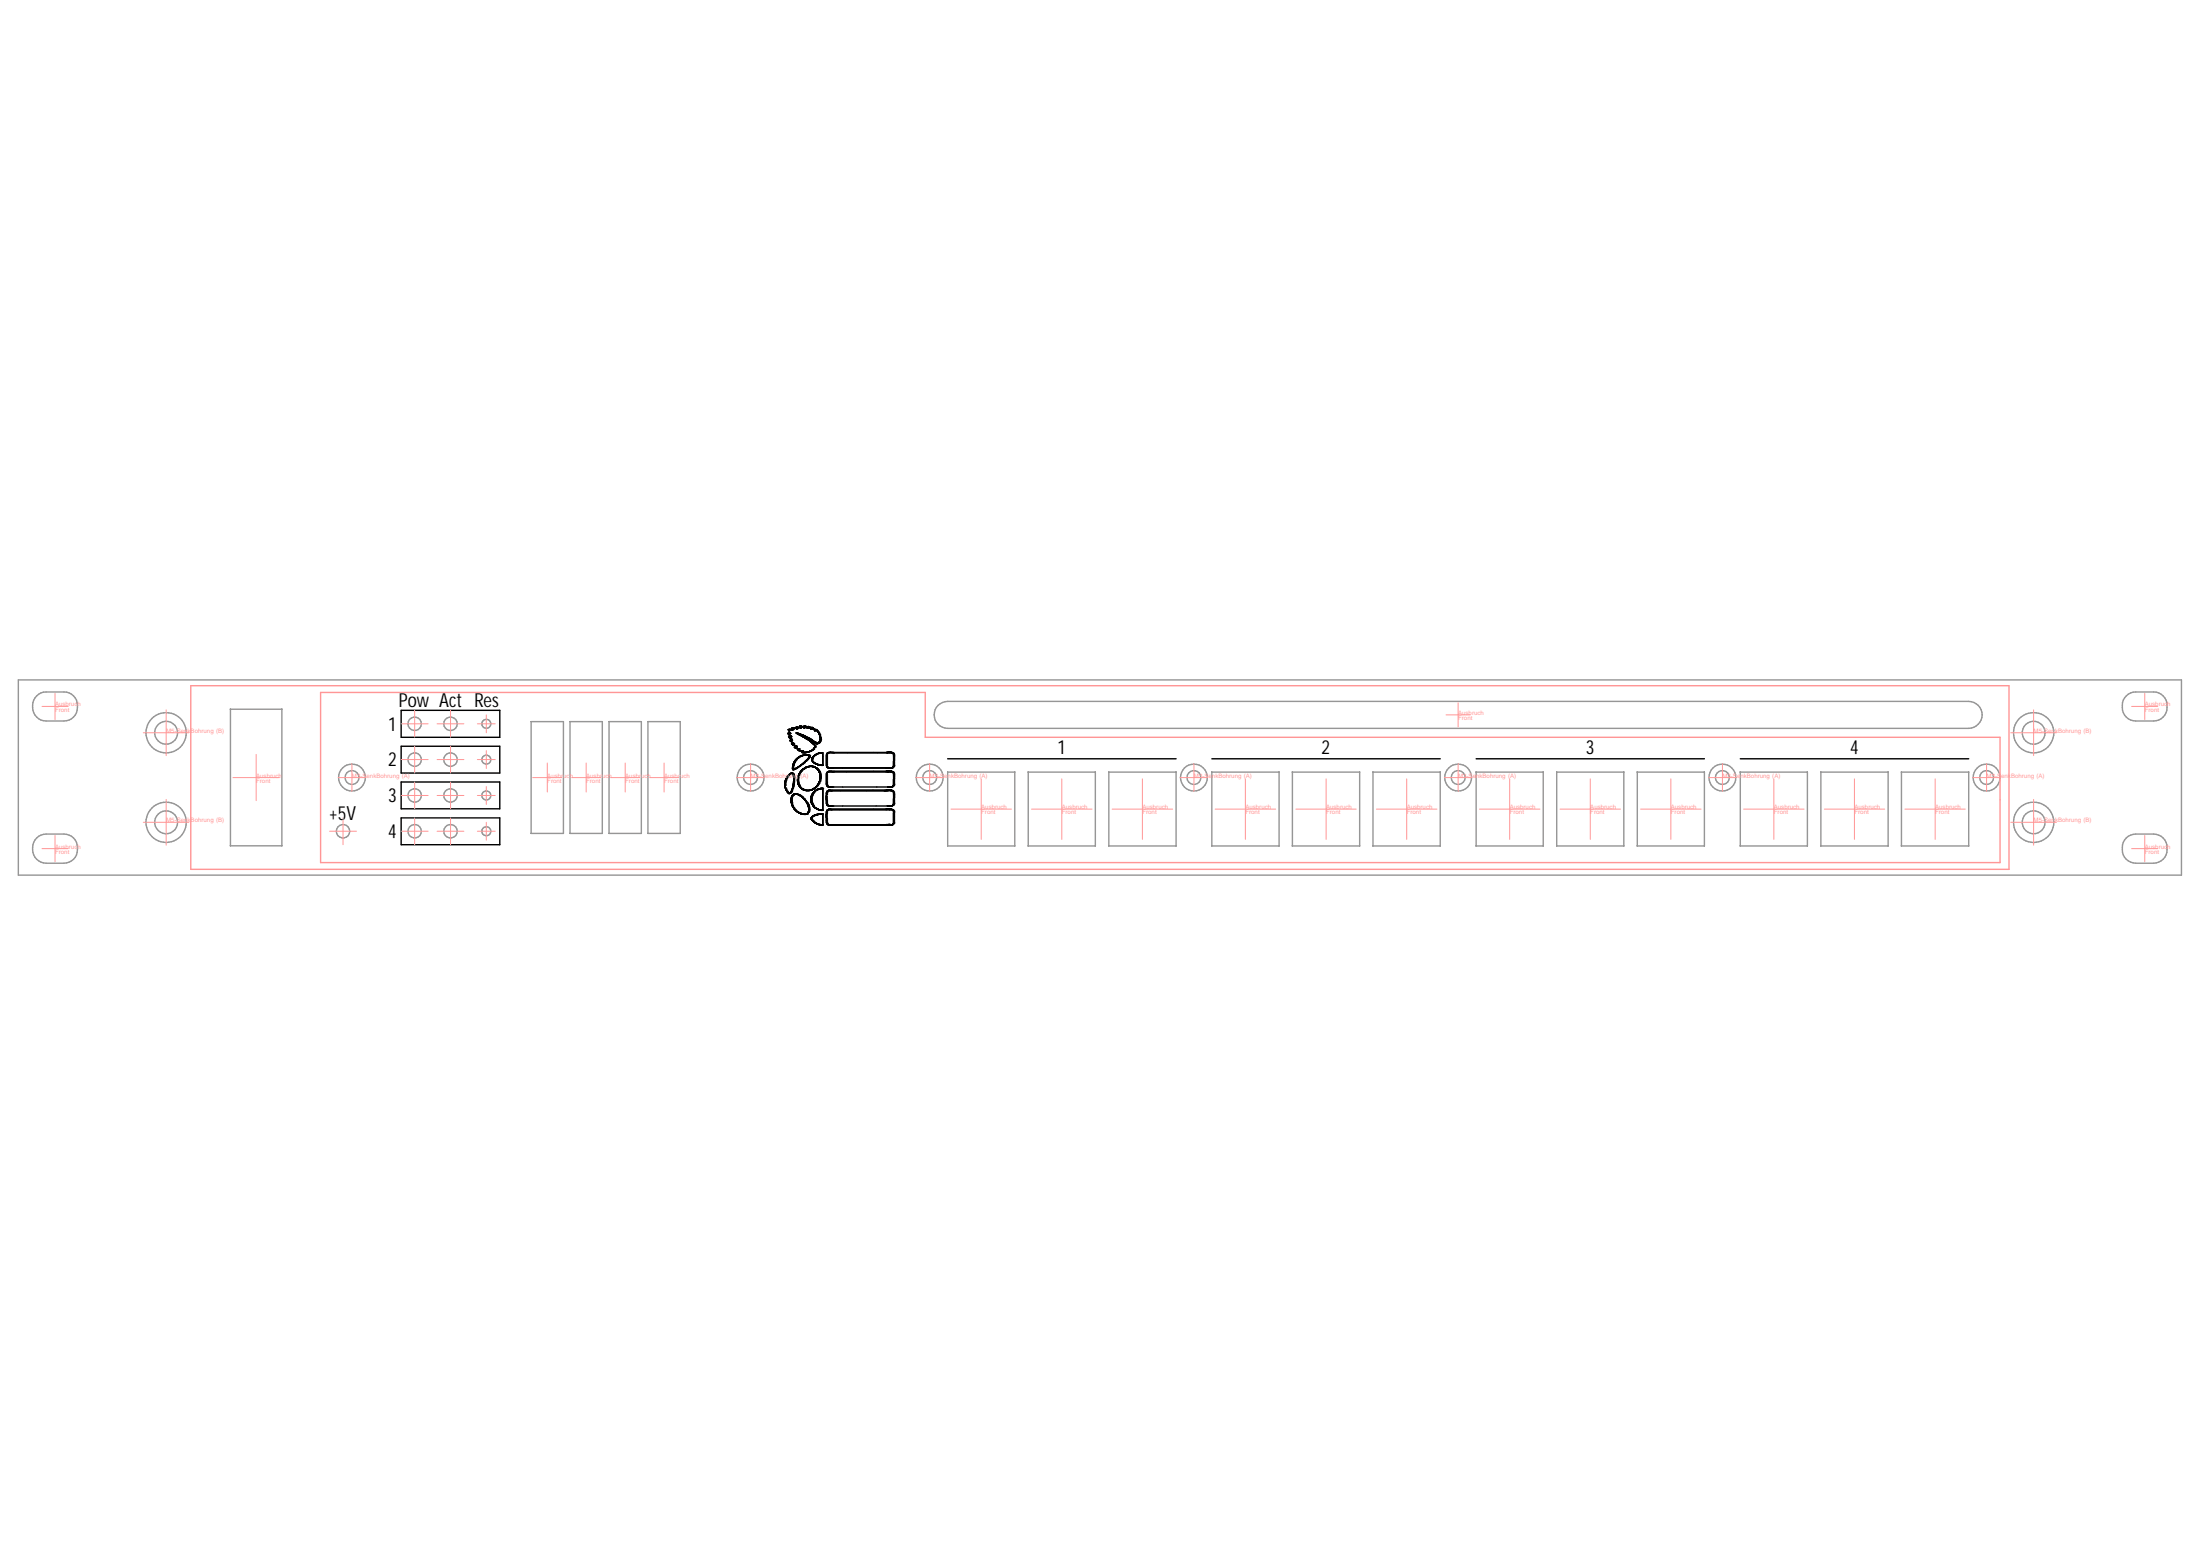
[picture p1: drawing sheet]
<svg xmlns="http://www.w3.org/2000/svg" width="297mm" height="210mm" viewBox="0 0 297 210" stroke-linecap="round" stroke-linejoin="round" font-family="sans-serif">
<g fill="none" stroke="#000" stroke-width=".19">
<path d="M54.2 95.9h13.3v3.6h-13.3zM106.4 99h.1M106.4 99h.3M106.4 98.5h.1M106.4 99l.1 .1M106.4 98.5l.3 .5M106.5 99.1h.1M106.5 98.5h.4M106.5 99.1l.2 .2M106.5 99.1l.2 .3M106.5 99h.1M106.5 99h-.1"/>
<path d="M106.5 98.6l.1 .1zM106.5 99.5h.1M106.5 99h.2M106.5 98.5h.1M106.5 98.5h.3M106.6 99h.1M106.6 99h-.2M106.6 98.5h.1M106.6 99.5h.1M106.6 99.5h-.1h.3h-.2l.1 .2M106.6 99.6h.1M106.6 99.6l.1 .1"/>
<path d="M106.6 98.8l.1 .1zM106.6 98.4v.1M106.7 99h.1M106.7 99h-.1M106.7 98.4v.1M106.7 100h.1M106.7 99.7h.1M106.7 99.5h.1M106.7 99.3h.1M106.7 99.7l.1 .1M106.7 99.3v.1M106.7 99.4h.1"/>
<path d="M106.7 99.4v.1M106.7 100l-.1-.1 .3 .1M106.7 100l.5 .4h-.2M106.8 99.8h.1M106.8 100h.1M106.8 99.9h.1M106.8 99.8v.1M106.8 99.8l.1 .1M106.8 99.9l-.1 .1M106.9 100h.1M106.9 99.9h.1M106.9 100h-.2"/>
<path d="M106.9 98.5h.1M106.9 98.5h-.5M107 98.3l.1 .1M107 98.3h.1M107 98.3h.2M107 98.5h.1M107.1 98.4h.1M107.1 98.4l-.2 .1M107.1 98.5h-.1M107.1 98.3h.1M107.2 98.3h.1M107.3 98.3h.1"/>
<path d="M107.4 98.3h.1M107.5 98.3h.1M107.5 98.1l.3 .1zM107.5 98.9l.1 .1zM107.5 98.3l.2 .1zM107.5 98.9v.1M107.5 99h.1M107.5 99h.3M107.5 98.3h-.6l.2 .2h-.7M107.5 98.3l.1 .1M107.6 98.4h.1M107.6 99h.1"/>
<path d="M107.6 98.1h.1M107.6 98.3v.1M107.6 98.2l.1 .1M107.6 98.1l.6 .2M107.6 98.2h.1M107.6 98.2l.1 .1zM107.6 99l.3 .1h-.1h.2M107.7 99h.1M107.7 98.3h.1M107.7 99h-.1M107.7 99.1h.1M107.8 99h.1"/>
<path d="M107.8 98.2h.1M107.8 99v.1M107.8 99.1h.1M107.9 99.1l.1 .1M107.9 99.2h.1M107.9 99.1h.1M108 99.2h.1M108 98h.1M108 99.2l.1 .1M108 98h.1zM108 99.1h.1M108 99.1l.1 .1"/>
<path d="M108.1 98h.1M108.1 98.3h.1M108.1 99.1h.1M108.1 98l.1 .1M108.1 98l.1 .3M108.1 99.3h.1M108.1 99.2h.1M108.1 98.2v.1M108.2 99.3h.1M108.2 98.1h.1M108.2 99.3l.1 .1M108.2 99.2h.1"/>
<path d="M108.2 99.3l.2 .1M108.3 99.2h.1M108.3 99.4h.1M108.3 99.2l.1 .1M108.3 98.1h.1M108.3 98.1l.1 .1zM108.3 99.2v.1M108.3 99.2l.2 .1M108.3 99.2l.3 .2M108.4 99.3h.1M108.4 99.4h.1M108.4 98.1h.1"/>
<path d="M108.4 98.1l.1 .1M108.4 99.4l.1 .1M108.4 98.2h.1M108.5 99.5h.1M108.5 98.2h.1M108.5 99.3h.1M108.5 99.5l.1 .1M108.5 98l.1 .1M108.6 99.3h.1M108.6 99.5h.1M108.6 98.2h.1M108.6 99.4h.1"/>
<path d="M108.6 98h.1M108.6 98.1h.1M108.6 98v.3l-.1-.1M108.6 99.6h.1M108.6 98l.2 .1M108.7 98h.1M108.7 99.6l.2 .1M108.7 99.4h.1M108.7 98v.1M108.7 99.6h.1M108.8 99.6v.1M108.8 99.4h.1"/>
<path d="M108.8 98.1h.1M108.8 99.4l.1 .1M108.8 98.1l.1 .1M108.8 99.7h.1M108.8 98.1v.1M108.8 99.5h.1M108.9 98.2h.1M108.9 99.5h.1M108.9 99.5l-.2-.1 .2 .1M108.9 99.7h.1M108.9 99.5l.2 .1M108.9 98.2l.1 .1"/>
<path d="M108.9 99.7l.1 .1M109 98.2h.1M109 99.8h.1M109 99.5h.1M109 98.3h.1M109.1 99.6h.1M109.1 98.3h.1M109.1 99.8l.3 .3M109.1 99.8h.1M109.1 99.6l.1 .1M109.1 98.2h.1M109.2 98.1h.1"/>
<path d="M109.2 98.2h.1M109.2 98.1v.1M109.2 98.2h-.1M109.2 99.6v.1M109.2 99.7h.1M109.2 98.1l-.1 .2M109.2 99.7h.1zM109.2 98.1l-.1 .1M109.2 98.1l.1 .1M109.2 99.9h.1M109.2 98.1l.2 .2M109.3 98.2h.1"/>
<path d="M109.3 100h.1M109.3 99.7h.1M109.3 98.2l.1 .1M109.3 99.7l.1 .1M109.3 98.3h.1M109.3 99.8h.1M109.4 98.3h.1M109.4 99.8h.1M109.4 98.3l.1 .1M109.4 99.8l.1 .1M109.5 98.4h.1M109.5 99.8h.1"/>
<path d="M109.5 99.9h.1M109.6 99.9h.1M109.6 98.4h.1M109.6 99.9h.1h-.1M109.6 98.3h.1M109.6 98.2v.1M109.6 99.9l.3 .2M109.6 98.3v.1M109.6 98.2h.1M109.6 98.2l.1 .1M109.7 98.3h.1M109.7 98.3h-.1"/>
<path d="M109.7 100h.1M109.7 98.2v.1M109.7 98.3l.2 .2M109.7 98.3l.3 .3M109.8 98.4h.1M109.9 98.5l.1 .1M109.9 98.5h.1M110 98.5h.1M110 98.6h.1M110 98.6v.1M110 98.6h.1l-.1 .1M110.1 98.5v.1"/>
<path d="M110.1 98.4v.1M110.1 98.4l.2 .2M110.1 98.5h.1M110.2 98.5h.1M110.2 98.5l-.2 .2M110.2 98.6h.1M110.3 98.6h.1M110.3 98.6l.1 .1M110.3 98.7h.1M110.4 98.7h.1M110.4 98.7v.1M110.4 98.8h.1"/>
<path d="M110.5 98.8v.1M110.5 98.8h.1M110.5 98.9l.2 .4v-.1M110.5 98.9l.1 .2zM110.6 99h.1M110.6 99.1h.1M110.6 99.2h.1M110.7 99.2v.2M110.7 99.2h.1M110.7 99.3v.1M110.7 99.4h.1M110.7 99.3h.1"/>
<path d="M110.7 100h.1M110.7 99.4v.1M110.7 100v.1M110.7 99.4l.1 .1zM110.7 99.5h.1M110.7 99.9h.1M110.7 99.5l.1 .4M110.7 99.9v.1M110.8 99.6h.1M110.8 99.7h.1M110.8 99.9h.1M110.8 99.9h-.1"/>
<path d="M110.8 99.8v.1M110.8 99.8h.1M54.2 105.6h13.3v3.6h-13.3zM54.2 100.7h13.3v3.7h-13.3zM54.2 110.4h13.3v3.6h-13.3zM106 106h.1M106 105.9h.1M106 105.8h.1M106 105.7h.1M106 106.1v.1M106 106.2v.1M106 106.2h.1"/>
<path d="M106 105.5v.6v-.5M106 105.6h.1M106 105.5v.7M106 105.5h.1M106 106.3l.1 .1zM106 105.4h.1M106 106.4l.1 .1M106 105.4v.1M106.1 106.4h.1M106.1 105.3h.1M106.1 105.3l-.1 .2zM106.1 105.4h-.1"/>
<path d="M106.1 106.5h.1M106.1 106.5v.1M106.1 105.2v.1M106.1 106.6h.1M106.1 105.2h.1M106.1 106.6l.2 .2M106.1 105.1h.1M106.2 105.1h.1M106.2 105.1l-.1 .2M106.2 105h.1M106.2 106.8h.1M106.2 105v.1"/>
<path d="M106.3 104.9h.1M106.3 106.8h.1M106.3 106.8l.1 .2M106.3 106.9h.1M106.3 104.8v.1M106.3 104.9l-.1 .1M106.3 104.8h.1M106.4 104.8h.1M106.4 107v.1M106.4 107h.1M106.4 104.7h.1M106.4 104.8h-.1"/>
<path d="M106.4 104.7v.1M106.4 107.1h.3M106.5 104.6h.1M106.5 107.1h.1M106.5 104.6l-.1 .1M106.6 104.5l-.1 .1M106.6 104.5h.1M106.6 107.1h.1M106.7 107.1h-.1M106.7 104.5h.1M106.7 107v.1M106.7 107h.1"/>
<path d="M106.8 107h.1M106.8 106.9v.1M106.8 104.4h.1M106.8 106.9h.1M106.8 107h-.1M106.8 104.4l-.2 .1M106.8 100.1l.2 .2M106.8 108h.1M106.8 107.9h.1M106.8 108.1v.1M106.8 108v.1M106.8 108.1h.1"/>
<path d="M106.8 107.8v.2M106.8 104.4h.2M106.8 108.4h.1M106.8 108.3h.1M106.8 107.8h.1M106.8 108.2h.1M106.8 107.7h.1M106.8 108.3l.1 .1M106.8 107.7l.1 .7M106.8 106.8h.1M106.8 106.8v.2M106.9 108.4h.1"/>
<path d="M106.9 108.3h.1M106.9 107.7h.1M106.9 106.8h.1M106.9 108.3v.3M106.9 106.8h-.1M106.9 107.6l-.1 .1M106.9 108.5h.1M106.9 108.5v.1M106.9 106.7h.1M106.9 108.6h.1M106.9 107.5h.1M106.9 104.4h.1"/>
<path d="M106.9 106.7l-.1 .1M106.9 107.5v.1M106.9 107.4h.1M106.9 106.6h.1M106.9 100.4h.1M106.9 108.6l.1 .1M106.9 106.6v.1M106.9 107.4v.1M107 107.4h.1M107 100.4h.1M107 108.7v.1M107 106.6h.1"/>
<path d="M107 104.4h.1M107 100.4v.1M107 108.8h.1M107 108.7h.1M107 100.5h.1M107 106.4h.1M107 106.5l-.1 .1M107 103.7v.1zM107 107.3h.1M107 108.9h.1M107 104.4l.1 .1M107 108.8l.1 .2"/>
<path d="M107 103.8h.1M107 103.6v.2M107 103.6h.1M107 103.5h.1M107 100.3h.1M107 100.5l.2 .1M107 104.4v.1M107 106.3v.1M107.1 107.3h.1M107.1 104.5h.1M107.1 106.2h.1M107.1 103.9h.1"/>
<path d="M107.1 103.3h.1M107.1 103.4h.1M107.1 108.9h.1M107.1 103.4l-.1 .5h.2M107.1 104.5v.1M107.1 103.4l-.1 .1M107.1 103.4l-.1 .2M107.1 109h.1M107.1 106.1h.1M107.1 100.4h.1M107.1 107.3l-.1 .1M107.1 104.5v.3"/>
<path d="M107.1 100.5v.1M107.1 106.1v.1M107.1 100.5l.1 .1M107.1 104.6h.1M107.1 106h.1M107.1 103.2h.1M107.1 109l.1 .1M107.1 103.1v.1zM107.1 103.2v.2M107.1 106l-.1 .3M107.1 105.8h.1M107.1 105.9h.1"/>
<path d="M107.1 103.1h.1M107.1 100.6h.1M107.1 100.3v.1M107.1 103.1v-.1v.2M107.1 105.9v.2M107.1 100.4h-.2h.1M107.1 105.8v.2M107.1 104.6l.1 .2M107.1 104.6v.2M107.1 104.7h.1M107.1 109.1h.1M107.1 104.8h.1"/>
<path d="M107.1 105.5h.1M107.1 105.7h.1M107.1 105.6v.2M107.2 109.1h.1M107.2 107.2h.1M107.2 104.9h.1M107.2 105h.1M107.2 105.2h.1M107.2 105.3h.1M107.2 105.4h.1M107.2 100.6h.1M107.2 107.2l-.3 .3"/>
<path d="M107.2 104.8v.8v-.2M107.2 105.5l-.1 .5M107.2 105v.3M107.2 104.9v.1M107.2 103h.1M107.2 109.1l.1 .1M107.2 105v.5M107.2 105.4v.1M107.2 105.5h.1M107.2 105.3v.1M107.2 102.9h.1M107.2 102.9l-.1 .2"/>
<path d="M107.2 109.2h.1M107.2 103.8h.1M107.2 107.2l-.1 .1M107.2 107.2h.4M107.3 102.8h.1M107.3 100.6h.1M107.3 100.9h.1zM107.3 102.8l-.1 .1M107.3 103.8h.1M107.3 102.9h-.1M107.3 109.2l.2 .3M107.3 109.2v.1"/>
<path d="M107.3 109.2h.1M107.3 107.2h.3M107.3 100.7h.1M107.3 109.3h.1M107.3 100.6l.1 .1M107.3 102.7h.1M107.3 100.9h.1M107.3 103.8l-.2 .1M107.3 100.6l.2 .2M107.3 109.3l.2 .1M107.3 102.7v.1M107.4 107.2h.1"/>
<path d="M107.4 109.3h.1M107.4 100.7h.1M107.4 103.8h.1M107.4 102.7h.1M107.4 100.9l.1 .1M107.4 100.9h.1M107.4 109.3v.1M107.4 103.8h-.1M107.4 100.9v.1M107.4 102.6h.1M107.4 109.4h.1M107.4 101h.1"/>
<path d="M107.4 100.7l.1 .1M107.4 107.2h-.1M107.5 107.2h.1M107.5 102.6h.1M107.5 100.9h.1M107.5 100.7h.1M107.5 109.4h.1M107.5 103.7h.1M107.5 101h.1M107.5 100.9h-.1M107.5 100.8h.1M107.5 109.4l.1 .1"/>
<path d="M107.5 103.7l-.1 .1M107.5 100.8v.1M107.5 109.5h.1M107.5 101l.3 .1M107.6 102.4h.1M107.6 109.5v.1M107.6 102.4l-.1 .1M107.6 107.2h.1M107.6 109.5h.1M107.6 103.7h.1M107.6 109.6h.1M107.6 107.2l.2 .1"/>
<path d="M107.6 103.7l-.2 .1M107.7 103.6h.1M107.7 109.6h.1M107.7 102.4l-.4 .3M107.7 101v.1M107.7 102.3h.1M107.7 105.2v.2zM107.7 107.2h.1M107.7 105.4h.1M107.7 105.3h.1M107.7 105.2h.1M107.7 109.6l.1 .1"/>
<path d="M107.7 105.5h.1M107.7 105.4v.1M107.7 105.1v.2M107.7 105v.1M107.7 103.6l-.2 .1M107.7 105.6h.1M107.7 105.1h.1M107.7 105h.1M107.7 107.2l.1 .1M107.7 105v-.1v.7M107.7 105.7h.1M107.7 104.9h.1"/>
<path d="M107.7 101.1h.2l-.1 .2 .7 .1M107.7 105.6l.1 .3M107.7 101.1h.1M107.8 107.3h.1M107.8 109.6v.1M107.8 103.5v.1M107.8 109.7h.1M107.8 105.8h.1M107.8 102.3h.1M107.8 105.8v.1M107.8 104.8l-.1 .2M107.8 105.9h.1"/>
<path d="M107.8 104.8v.1M107.8 104.8h.1M107.8 103.5h.1M107.8 104.7h.1M107.8 102.2h.1M107.8 101.1h.1M107.8 109.7l.2 .1M107.8 104.6v.1M107.8 103.5l-.1 .1M107.8 101.3h.1M107.8 102.2v.1M107.8 104.6h.1"/>
<path d="M107.8 106h.1M107.8 104.5v.1zM107.8 101.2l-.1 .1M107.9 107.3h.1M107.9 106h.1M107.9 101.2h.1M107.9 104.5h.1M107.9 103.5h-.1M107.9 102.2l-.2 .2M107.9 102.2h.1M107.9 106.1h.1M107.9 106l.1 .2"/>
<path d="M107.9 104.5l-.1 .2M107.9 101.3h.3M107.9 103.5h.1M107.9 104.4h.1M107.9 103.4h.1M107.9 101.1h.1M107.9 107.3l.2 .1M107.9 101.1v.1M107.9 101.3h.1M107.9 104.4v.1M107.9 109.7h.1M107.9 109.7v.1"/>
<path d="M108 107.4h.1M108 109.8h.1M108 103.4l-.1 .1M108 104.3h.1M108 102.1l-.1 .1M108 106.2h.1M108 102.1h.1M108 106.3l.2 .1M108 106.2l.2 .2M108 104.2l-.1 .2zM108 103.4h.1M108 101.3h.1"/>
<path d="M108 109.8l.4 .1M108 106.3h.1M108 104.2h.1M108.1 109.8h.1M108.1 107.4h.1M108.1 102.1h.1M108.1 103.3h.1M108.1 104.2l-.2 .2M108.1 103.3l-.1 .1M108.1 104.2h.1M108.1 103.3v.1M108.1 104.1h.1"/>
<path d="M108.1 109.8l.1 .1zM108.1 106.3h.1M108.1 107.4l.1 .1M108.1 107.5h.1M108.1 106.4h.1M108.2 104.1h-.1M108.2 106.4h.1M108.2 103.3h-.1M108.2 102.1h-.2M108.2 104h.1M108.2 104.1h.1M108.2 107.5h.1"/>
<path d="M108.2 102h.1M108.2 107.5l.2 .2M108.2 103.2h.1M108.2 106.4l.1 .1M108.2 103.2v.1M108.2 109.9h.1M108.2 103.9h.1M108.3 107.6h.1M108.3 102h.1M108.3 103.2h.1M108.3 109.9h.5M108.3 101.6h.1"/>
<path d="M108.3 103.9l-.1 .2M108.3 102l-.2 .1M108.3 102h-.1M108.3 106.5h.1M108.3 103.9h.1M108.3 109.9h.1M108.3 103.9v.1M108.3 103.1v.1M108.3 103.1l-.2 .2M108.3 101.5h.2zM108.4 106.5h.1M108.4 103.1h.1"/>
<path d="M108.4 106.5v.1M108.4 103.9h.1M108.4 101.6h.1M108.4 109.9h.4M108.4 101.6h.2zM108.4 103.8v.1M108.4 103.9l-.2 .1M108.4 107.7h.1M108.4 106.5l.1 .1M108.4 103.8h.1M108.4 103.9h-.1M108.4 109.9h.1"/>
<path d="M108.4 106.6h.1M108.4 106.6l.4 .1M108.4 102h.1M108.4 107.7l.1 .1M108.4 103v.1M108.5 106.6h.1M108.5 103.8h.1M108.5 107.7v.1M108.5 103l-.2 .1M108.5 102h.1M108.5 101.6h.1M108.5 107.8l.2 .2"/>
<path d="M108.5 101.4l-.3-.1 .3 .2M108.5 101.4v.1M108.5 103h.1M108.5 101.4l-.1 .2M108.5 107.8h.1M108.5 109.9h.1M108.5 106.6l.3 .1M108.6 103.7h.1M108.6 101.9h.1M108.6 101.6h.1M108.6 107.8v.1M108.6 101.9l-.3 .1"/>
<path d="M108.6 107.9h.1M108.6 106.6h.1M108.6 102.9h.1M108.6 107.9v.1M108.6 101.6h.2M108.6 102.8l-.1 .2M108.6 102.8h.1M108.7 109.9h.1M108.7 106.7h.1M108.7 103.7h.1M108.7 102.8h.1M108.7 108h.1"/>
<path d="M108.7 103.7l-.6 .5M108.7 101.9h.1M108.7 101.9h.3M108.7 108l.1 .1M108.7 101.6h.1M108.7 108.1h.1M108.7 103.6v.1M108.8 109.9h.1M108.8 101.9h.1M108.8 101.6h.1M108.8 108.1h.1M108.8 102.8h-.1"/>
<path d="M108.8 106.7h.5M108.8 106.7h.1M108.8 102.7h.1M108.8 108.1l.1 .2M108.8 108.1v.1M108.8 103.6h.1M108.8 103.6l-.1 .1M108.8 108.1l.1 .1M108.8 103.5l.1 .1M108.9 108.2v.1M108.9 102.6v.1M108.9 106.7h.3z"/>
<path d="M108.9 108.2h.1M108.9 102.6h.1M108.9 103.6h.1M108.9 101.9h.1M108.9 101.6h.1M108.9 109.9h.1M108.9 106.7h.1M108.9 108.3h.1M108.9 108.3l.1 .1M108.9 108.4h.1M108.9 103.5h.1M108.9 103.5l-.2 .2"/>
<path d="M109 109.9h.1M109 102.6h.1M109 103.5l-.1 .1M109 108.4h.1M109 106.7h.1M109 101.9h.1M109 102.5h.1M109 108.4v.1M109 101.5l-.7 .1M109 108.5h.1M109 101.5h.1M109 101.5h-.1h.1"/>
<path d="M109 108.5l.1 .1M109 101.9h-.5h.6M109 103.5h.1M109 108.5l.2 .3M109.1 108.5h.1M109.1 108.6h.1M109.1 103.5h.1M109.1 103.5h-.1M109.1 102.4h.1M109.1 106.7h.1M109.1 101.9h.1M109.1 101.5h.1"/>
<path d="M109.1 101.9v.1M109.1 108.7h.1M109.1 109.7h.1M109.1 102h.2M109.1 101.9l.2 .1M109.1 108.8h.1M109.1 109.6h.1M109.1 109.6l-.2 .3M109.2 108.8h.1M109.2 108.9h.1M109.2 109.6h.1M109.2 106.7h.1"/>
<path d="M109.2 101.5h.1M109.2 108.8v.2M109.2 109.6h-.1M109.2 102.3h.1M109.2 109h.1M109.2 109.5h.1M109.2 103.5h.1M109.2 102.3l-.5 .5M109.2 109.5v.1M109.2 108.9v.1M109.2 101.5h-.2M109.2 109.1h.1"/>
<path d="M109.2 109.4h.1M109.2 102h.1M109.2 109.4v.2zM109.2 109v.2M109.2 109v.1M109.2 109.2h.1M109.2 109.3h.1M109.2 109.1v.2M109.2 109.1v.3M109.2 103.5h-.3h.2M109.2 102.2v.1M109.2 103.5h.6"/>
<path d="M109.2 102.2h.1M109.2 103.4v.1M109.2 103.4l.2 .1M109.3 102.2h.1M109.3 102h.1M109.3 101.5h.1M109.3 102.2h-.1M109.3 106.7h.1M109.3 101.5h-.1M109.3 103.5h.1M109.3 102.1h.1M109.3 102v.2"/>
<path d="M109.3 102v.1M109.3 103.4v.1M109.3 103.4h.2M109.4 101.4h.1M109.4 100v.1M109.4 103.4h.1M109.4 106.7h.1M109.4 100.1h.1M109.4 101.4l-.2 .1M109.5 106.7h.1M109.5 101.4h-.1M109.5 106.6v.1"/>
<path d="M109.5 106.6l-.2 .1M109.5 101.4h.1M109.5 100.1h.1M109.5 107.9v.1zM109.5 100.1l.1 .1M109.5 103.4h.1M109.5 110.5h.1M109.5 107.7h.1M109.5 108.1h.1M109.5 108h.1M109.5 107.9h.1M109.5 107.8h.1"/>
<path d="M109.5 106.6h.1M109.5 101.3h.1M109.5 110.5l.1 .1M109.5 103.4v.1M109.5 108.2v.1M109.5 108.3h.1M109.5 107.9v-.2v.4M109.5 107.9v.2M109.5 103.4l.1 .1M109.5 110.4h.1M109.5 108.2h.1M109.5 107.6h.1"/>
<path d="M109.5 100.2h.1M109.5 110.4v.2M109.5 110.6h.1M109.5 101.3v.1M109.6 110.6h.1M109.6 110.3h.1M109.6 108.3h.1M109.6 108.2h.1M109.6 107.5h.1M109.6 106.6h-.1M109.6 108.2v.3M109.6 100.2h.1"/>
<path d="M109.6 108.4h.1M109.6 107.4v.1M109.6 101.3h-.1M109.6 103.4h.1M109.6 106.6h.1M109.6 107.4v.9M109.6 110.3v.1M109.6 110.3l-.1 .1M109.6 101.3l-.2 .1M109.6 107.4h.1M109.6 110.7l.1 .1M109.6 102.4v.2z"/>
<path d="M109.6 110.6v.1M109.6 110.7h.1M109.6 108.5h.1M109.6 102.4h.1M109.6 102.5h.1M109.6 101.3h.1M109.6 102.5v.1M109.6 102.6h.1M109.6 100.2l.2 .2M109.6 107.3h.1M109.6 108.5l.1 .1M109.6 100.3h.1"/>
<path d="M109.6 102.3l.1 .4M109.6 107.3v.1M109.7 108.6h.1M109.7 102.7h.1M109.7 102.3h.1M109.7 107.2v.1M109.7 108.5v.1M109.7 107.2l-.1 .1M109.7 102.7v.1M109.7 107.2h.1M109.7 100.3h.1M109.7 101.2h.1"/>
<path d="M109.7 110.8l.1 .1M109.7 110.8l.4 .3M109.7 103.5h.2M109.7 106.6h.1M109.7 110.2h.1M109.7 108.6v.1M109.7 103.5h.1M109.7 103.4v.1M109.7 102.8h.1M109.7 102.2l-.1 .2M109.7 107.1v.1M109.7 110.2l-.1 .1"/>
<path d="M109.7 100.3l.1 .1M109.7 108.7h.1M109.7 107.1h.1M109.7 106.5h.1M109.7 108.7l.1 .1M109.7 102.8l.3 .2M109.7 102.2v.1M109.7 110.8h.1M109.7 102.2h.1M109.7 100.4h.1M109.8 110.8h.1M109.8 108.7h.1"/>
<path d="M109.8 107.1h.1M109.8 103.5h.1M109.8 101.2h.1M109.8 101.2l-.2 .1M109.8 100.4h.1M109.8 101.2h-.1M109.8 102.2h-.1M109.8 106.5h.1M109.8 102.9h.1M109.8 110.9h.1M109.8 108.8h.1M109.8 110.1v.1"/>
<path d="M109.8 108.8l.1 .1M109.8 107h.1M109.8 107l-.1 .1M109.8 102.1h.1M109.8 100.1h.1M109.8 101.1h.1M109.8 106.5l-.2 .1M109.8 100.4l.2 .2v.4M109.9 110.1h.1M109.9 107h.1M109.9 101.1h.1M109.9 110.9h.1"/>
<path d="M109.9 102.1l-.1 .1M109.9 110.1l-.2 .1M109.9 108.9h.1M109.9 103.5h.1M109.9 106.5h-.1M109.9 100.1h.1M109.9 103h.1M109.9 100.5h.1M109.9 110.9v.1M109.9 100.1l.1 .1M109.9 101v.1M109.9 106.4v.1"/>
<path d="M109.9 101.1l-.1 .1M109.9 111h.1M109.9 102h.1M109.9 106.9h.1M109.9 101h.1M109.9 106.4h.1M109.9 103.5l.3 .1M109.9 102v.1M109.9 108.9l.2 .2M110 106.4h.1M110 106.8l-.1 .1M110 110.1h-.1"/>
<path d="M110 106.4h-.1M110 102l-.1 .1M110 101h-.1M110 110h.1M110 111h.1M110 106.8h.1M110 103h.1M110 100.1h.1M110 100.9l-.1 .1M110 102h.1M110 103.5v.1M110 103l.2 .1"/>
<path d="M110 100.1l.1 .2M110 110.1h.1M110 100.6h.1M110 100.9h.1M110 111l.1 .1M110 109h.1M110 101.9h.1M110 100.8h.1M110 100.2h.1M110 106.3l-.1 .1M110 103v.1M110 106.3h.1"/>
<path d="M110 111.1h.1M110 100.7h.1M110.1 106.3h.1M110.1 100.2h.1M110.1 110h.1M110.1 109.1h.1M110.1 109.1l.1 .1M110.1 103.6h.1M110.1 101.9l-.1 .1M110.1 111.1h.1M110.1 101.9h.1M110.1 111.1l.2 .1"/>
<path d="M110.1 100.3h.1M110.1 100.3l.1 .1M110.1 106.7h.1M110.1 103.1h.1M110.1 100.3v-.1v.1M110.2 111.1h.1M110.2 106.7h.1M110.2 110h.1M110.2 106.2l-.2 .1M110.2 106.2h.1M110.2 103.6v.1M110.2 103.1h.1"/>
<path d="M110.2 103.7h.1M110.2 100.4h.1M110.2 106.7h.1h-.1M110.2 109.1h.1M110.2 101.8h.1M110.2 103.7l.2 .1M110.2 111.1v.1M110.2 110l-.2 .1M110.2 106.7l-.4 .3M110.2 109.2h.1M110.2 103.1v.1M110.2 103.1l.1 .1"/>
<path d="M110.2 103.2h.2M110.3 106.6h.1M110.3 103.7h.1M110.3 106.1h.1M110.3 101.8h.1M110.3 109.2h.1M110.3 111.2h.1M110.3 100.4h.1M110.3 103.7v.1M110.3 109.9h.1M110.3 103.8h.1M110.3 110h-.1"/>
<path d="M110.3 106.6l-.1 .1M110.3 103.1v.1M110.3 103.2h.1M110.3 110h.1M110.3 111.2l.3 .1M110.3 106v.1M110.4 111.2h.1M110.4 106h.1M110.4 103.8v.1M110.4 103.2h.1M110.4 106.6h.1M110.4 106.6h-.1"/>
<path d="M110.4 103.8h.1M110.4 100.4h-.1M110.4 100.4h.1M110.4 109.2l.1 .1M110.4 109.2h.1M110.4 106l-.2 .2M110.4 103.8l.1 .1M110.4 101.7h.1M110.4 100.3h.1M110.4 105.9v.1M110.4 103.9h.1M110.4 103.2h.2"/>
<path d="M110.4 100.3v.1M110.4 105.9h.1M110.4 103.9l.2 .2M110.4 103.2l.3 .1M110.4 109.2v.1M110.4 103.2l.1 .1M110.5 103.9h.1M110.5 103.2h.1M110.5 100.3h.1M110.5 109.3h.1M110.5 109.9l-.3 .1M110.5 105.8h.1"/>
<path d="M110.5 100.3h-.1M110.5 106.5h.1M110.5 104h.1M110.5 101.7h.1M110.5 106.5l-.1 .1M110.5 103.9v.1M110.5 100.3l-.1 .1M110.5 111.3h.1M110.5 111.3h.2M110.5 105.8l-.1 .1M110.5 104.1h.1M110.5 105.7h.1"/>
<path d="M110.5 103.3h.1M110.5 104.1l.1 .1M110.6 104.1h.1M110.6 105.7h.1M110.6 103.2h.1M110.6 100.3h.1M110.6 111.3h.1M110.6 105.7l-.1 .1M110.6 103.2v.1M110.6 106.5h.1M110.6 101.7h.1M110.6 109.3l.5 .1v-3h-.3h.3v3h-.2h.1"/>
<path d="M110.6 104.1v.1M110.6 105.6l-.1 .2M110.6 105.6h.1M110.6 100.2h.1M110.6 109.3h.1M110.6 104.2h.1M110.6 104.2l.1 .1M110.6 103.3h.2M110.6 105.6l-.1 .1M110.6 105.5v.1M110.6 109.9h.1M110.6 104.3h.1"/>
<path d="M110.6 105.5h.1M110.7 106.5h.1M110.7 105.5h.1M110.7 104.3h.1M110.7 103.3h.1M110.7 100.1h.1M110.7 100.1l-.1 .1M110.7 105.4l-.1 .1M110.7 104.3v.1M110.7 100.1l-.2 .2M110.7 109.3h.1M110.7 104.4h.1"/>
<path d="M110.7 105.4h.1M110.7 101.7l-.6 .2M110.7 101.6h.2M110.7 101.6v.1M110.7 105.3l-.1 .2M110.7 105.3v.1M110.7 104.5h.1M110.7 105.3h.1M110.7 106.5h-.2M110.7 104.4v.2M110.7 111.3h.1M110.7 104.6h.1"/>
<path d="M110.7 105.2h.1M110.7 104.5l.1 .3M110.7 109.9h.1M110.7 104.7h.1M110.7 105.1h.1M110.7 109.3l.1 .1zM110.7 105.2v.1M110.7 105v.3M110.8 106.5h.1M110.8 104.8h.1M110.8 104.9h.1M110.8 105h.1"/>
<path d="M110.8 103.3h.1M110.8 105l-.1 .3M110.8 104.6v.4M110.8 109.3h.1M110.8 111.3h.1M110.8 106.5h-.1M110.8 106.4h.1M110.8 109.9h.3v1.4h-.5M110.8 109.9h-.3M110.8 109.9h.2M110.8 109.9h.1M110.8 106.4v.1"/>
<path d="M110.8 109.9h-.5M110.9 109.9h.1M110.9 106.4h.1M110.9 103.3h.1M110.9 111.3l.2 .1zM110.9 103.3h.2zM110.9 101.6h.1M110.9 111.3h.1M111 106.4h.1M111 106.4l-.3 .1M111 109.9h.1M111 109.4h.1"/>
<path d="M111 103.3h.1M111 111.3h.1M111.1 106.4h.1M111.1 101.6v1.7M111.1 109.9v1.4M111.1 101.6v1.7h-.4M111.1 101.6h-.4M111.6 110.3h.1M111.6 110.2h.1M111.6 110h.1M111.6 109.9h.1M111.6 107.9h.1"/>
<path d="M111.6 107.8h.1M111.6 107.7h.1M111.6 107.5h.1M111.6 111h.1M111.6 110.8h.1M111.6 110.7h.1M111.6 110.6h.1M111.6 110.5h.1M111.6 109.8h.1M111.6 109.7h.1M111.6 108.4h.1M111.6 108.3h.1"/>
<path d="M111.6 108.2h.1M111.6 108.1h.1M111.6 107.3h.1M111.6 107.2h.1M111.6 107.1h.1M111.6 105.9h.1M111.6 105.8h.1M111.6 105.6h.1M111.6 105.5h.1M111.6 105.4h.1M111.6 105.3h.1M111.6 105.1h.1"/>
<path d="M111.6 105h.1M111.6 104.9h.1M111.6 104.8h.1M111.6 104.6h.1M111.6 104.5h.1M111.6 103.2h.1M111.6 103.1h.1M111.6 103h.1M111.6 102.9h.1M111.6 102.7h.1M111.6 102.6h.1M111.6 102.5h.1"/>
<path d="M111.6 102.4h.1M111.6 102.2h.1M111.6 102.1h.1M111.6 102h.1M111.6 109.6h.1M111.6 107h.1M111.6 111.1h.1M111.6 108.5h.1M111.6 109.6v1.5M111.6 107v1.5M111.6 111.1l.1 .1M111.6 106v-.1l.1 .2"/>
<path d="M111.6 108.5v-.1v.2M111.6 109.5h.1M111.6 108.6h.1M111.6 104.4h.1M111.6 103.4h.1M111.6 101.8h.1M111.6 106.9h.1M111.6 106h.1M111.6 104.3v1.7M111.6 106.9v.1M111.6 108.6l.2 .2 8.7-.1M111.7 111.2h.1"/>
<path d="M111.7 109.4h.1M111.7 106.9h.1M111.7 106h.1M111.7 101.7h.1M111.7 111.2l.1 .1M111.7 103.5h.1M111.7 106.8v.1M111.7 108.6v.1M111.7 106.9h-.1M111.7 104.3h-.1M111.7 104.3h.1M111.7 103.5v.1"/>
<path d="M111.7 108.6h.1M111.7 106.8h.1M111.7 106.1h.1M111.7 101.7l-.1 .2 .1 1.6M111.7 108.7h.1M111.7 104.2h.1M111.7 103.6h.1M111.7 111.2v.1M111.7 106.1l.1 .1h8.7M111.7 109.3h.1M111.7 111.3h.1M111.7 109.3l-.1 .3"/>
<path d="M111.8 109.3h.1M111.8 109.3h8.6l.2 .3M111.8 101.6h.1M111.8 103.6h.1M111.8 111.3h.1M111.8 108.8h.1M111.8 106.7h.1M111.8 106.2h.1M111.8 111.3h8.7M111.8 109.3h-.1M111.8 104.2h.1M111.8 103.6h8.7"/>
<path d="M111.9 104.1h.1M111.9 103.7h.1M111.9 104.1l-.2 .2M111.9 106.2h.1M111.9 104.1h8.5M111.9 106.7l-.2 .1M111.9 106.7h8.5M111.9 101.6h.1M111.9 108.8h.1M111.9 109.3h.1M111.9 106.7h.1M111.9 109.3h8.5"/>
<path d="M111.9 111.3h.1M111.9 111.3l8.4 .1M111.9 104.1l8.6 .1M111.9 106.7h8.4M111.9 109.3h8.4M112 104.1h.1M112 108.8h.1M112 101.6h.1M112 103.7h.1M112 106.2h.1M112 109.3h.1M112 106.7h.1"/>
<path d="M112.1 111.3h.1M112.1 104.1h.1M112.1 101.6h.1M112.1 106.7h.1M112.2 108.8h.1M112.2 106.2h.1M112.2 101.6h.1M112.2 106.7h.1M112.2 103.7h.1M112.2 109.3h.1M112.2 111.3h.1M112.3 109.3h.1"/>
<path d="M112.3 106.7h.1M112.3 101.6h.1M112.3 103.7h.1M112.3 111.3h.1M112.3 108.8h.1M112.3 106.2h.1M112.3 104.1v.1M112.4 108.8h.1M112.4 106.2h.1M112.5 101.6h.1M112.5 104.2h.1M112.6 104.2h.1"/>
<path d="M112.6 101.6h.1M119.4 106.7h.1M119.5 106.7h.1M119.6 111.3h.1M119.6 109.3h.1M119.6 109.2h.1M119.6 106.7h.1M119.6 104.1h.1M119.6 103.7h.1M119.7 106.7h.1M119.7 104.1h.1M119.7 101.6h.1"/>
<path d="M119.7 111.3h.1M119.7 109.3h.1M119.7 103.7h.1M119.7 109.2h.1M119.8 109.2l-.1 .1M119.8 106.7h.1M119.8 101.6h.1M119.8 104.1h.1M119.8 103.7h.1M119.9 111.3h.1M119.9 109.2h.1M119.9 108.8h.1"/>
<path d="M119.9 104.2h.1M119.9 106.2h.1M119.9 101.6h.1M119.9 103.7h.1M119.9 104.1h.1M120 106.7h-.1M120 111.3h.1M120 106.7h.1M120 108.8h.1M120 103.7h.1M120 106.2h.1M120 104.2h.1"/>
<path d="M120 109.2h.1M120 101.6h.1M120.1 111.3h.1M120.1 109.2h.1M120.1 106.7h.1M120.1 104.1h.1M120.1 103.6h.1M120.1 111.3h-.1M120.1 104.1v.1M120.1 106.2h.1M120.1 103.7h.1M120.1 111.3l.1 .1"/>
<path d="M120.2 109.3h.1M120.2 111.4h.1M120.2 108.8h.1M120.2 109.3h-.1M120.2 104.1h.1M120.2 111.3h.1M120.2 109.2h.1M120.2 106.7h.1M120.2 103.6h.1M120.2 104.1h-.2M120.2 103.6l-.4 .1M120.2 103.6v.1"/>
<path d="M120.2 101.6h.1M120.2 109.2v.1M120.2 109.2l.1 .1M120.3 109.3h.1M120.3 106.7h.1M120.3 104.1h.1M120.3 103.7h.1M120.3 111.3v.1M120.3 104.1v.1M120.3 109.2h.1M120.3 108.8h.1M120.3 101.6h.1"/>
<path d="M120.3 111.4h.1M120.3 111.3h.1M120.3 106.2h.1M120.3 104.2h.1M120.4 104.1h.1M120.4 101.6h.1M120.4 104.1v.1M120.4 108.8h.1M120.4 106.2h.1M120.4 101.6h-8.5M120.4 103.7h.1M120.4 111.3h.1"/>
<path d="M120.4 106.7h.1M120.4 104.1l.1 .1M120.4 104.2h.1M120.4 101.6l.2 .3M120.4 106.7l.1 .1M120.4 101.6h-8.6l-.1 .1M120.5 111.3h.1M120.5 106.2h.1M120.5 101.6h.1M120.5 109.3h.1M120.5 106.7h.1M120.5 104.2h.1"/>
<path d="M120.5 103.6h.1M120.5 111.3h-.1M120.5 104.2l.1 .2M120.5 108.7h.1M120.5 106.8h.1M120.5 101.7h.1M120.5 111.2l.1 .1M120.5 109.3l.1 .1M120.6 111.2h.1M120.6 108.7h.1M120.6 104.2h.1M120.6 106.1h.1"/>
<path d="M120.6 101.7h.1M120.6 103.6h.1M120.6 106.8v1.8M120.6 106.8h.1M120.6 109.4h.1M120.6 108.6v.1M120.6 111.2l-.1 .1M120.6 106.1l-.1 .1M120.6 108.7h-.1M120.6 103.5l-.1 .1M120.6 108.6h.1M120.6 104.3h.1"/>
<path d="M120.6 111.1h.1M120.6 106h.1M120.6 101.8h.1M120.6 103.4h.1M120.6 103.5h.1M120.6 109.5h.1M120.6 108.5h.1M120.6 106.9h.1M120.6 109.6h.1M120.6 109.8h.1M120.6 110h.1M120.6 110.1h.1"/>
<path d="M120.6 110.2h.1M120.6 110.3h.1M120.6 110.4h.1M120.6 110.6h.1M120.6 110.7h.1M120.6 110.8h.1M120.6 111h.1M120.6 107.8h.1M120.6 108h.1M120.6 108.1h.1M120.6 108.2h.1M120.6 108.3h.1"/>
<path d="M120.6 108.4h.1M120.6 104.4h.1M120.6 105.3h.1M120.6 105.4h.1M120.6 105.5h.1M120.6 105.7h.1M120.6 105.8h.1M120.6 105.9h.1M120.6 101.9h.1M120.6 102.8h.1M120.6 102.9h.1M120.6 103h.1"/>
<path d="M120.6 103.1h.1M120.6 103.2h.1M120.6 103.3h.1M120.6 104.4v1.7M120.6 111.1v.1M120.6 105.9v.1M120.7 111.1h.1M120.7 109.7h.1M120.7 108.5h.1M120.7 107.1h.1M120.7 107.3h.1M120.7 107.4h.1"/>
<path d="M120.7 107.5h.1M120.7 107.7h.1M120.7 105.9h.1M120.7 104.5h.1M120.7 104.6h.1M120.7 104.7h.1M120.7 104.9h.1M120.7 105h.1M120.7 105.1h.1M120.7 103.4h.1M120.7 101.9h.1M120.7 102h.1"/>
<path d="M120.7 102.2h.1M120.7 102.3h.1M120.7 102.5h.1M120.7 102.6h.1M120.7 102.4l-.1-.5v1.6M120.7 110l-.1-.4v1.5M120.7 101.9v1.5M120.7 104.4v1.5M120.7 107v1.5M120.7 109.5v1.6M120.7 109.7l-.1 .1M120.7 107v.5"/>
<path d="M120.7 107.8h-.1M120.7 104.5v.4M120.7 105.2h-.1M120.7 102.7h-.1M128 102.4h30.8M163.6 102.4h30.9M199.3 102.4h30.8M235 102.4h30.8"/>
</g>
<g fill="none" stroke="#969696" stroke-width=".19">
<path d="M2.5 91.8h292v26.3h-292z"/>
<circle cx="46.3" cy="112.2" r=".9"/>
</g>
<circle cx="31.1" cy="114.2" r=".07" fill="#969696"/>
<path d="M31.1 95.7v18.5" fill="none" stroke="#969696" stroke-width=".19"/>
<circle cx="31.1" cy="95.7" r=".07" fill="#969696"/>
<path d="M31.1 95.7h7" fill="none" stroke="#969696" stroke-width=".19"/>
<circle cx="38" cy="95.7" r=".07" fill="#969696"/>
<path d="M38.1 95.7v18.5" fill="none" stroke="#969696" stroke-width=".19"/>
<circle cx="38" cy="114.2" r=".07" fill="#969696"/>
<g fill="none" stroke="#969696" stroke-width=".19">
<path d="M31.1 114.2h7"/>
<circle cx="22.4" cy="98.9" r="1.54"/>
<circle cx="22.4" cy="98.9" r="2.72"/>
<circle cx="274.6" cy="98.9" r="1.54"/>
<circle cx="274.6" cy="98.9" r="2.73"/>
<circle cx="22.4" cy="111" r="2.72"/>
<circle cx="22.4" cy="111" r="1.54"/>
<circle cx="274.6" cy="111" r="1.54"/>
<circle cx="274.6" cy="111" r="2.73"/>
</g>
<circle cx="235" cy="114.2" r=".07" fill="#969696"/>
<path d="M235 104.2v10" fill="none" stroke="#969696" stroke-width=".19"/>
<circle cx="235" cy="104.2" r=".07" fill="#969696"/>
<path d="M235 104.2h9" fill="none" stroke="#969696" stroke-width=".19"/>
<circle cx="244" cy="104.2" r=".07" fill="#969696"/>
<path d="M244 104.2v10" fill="none" stroke="#969696" stroke-width=".19"/>
<circle cx="244" cy="114.2" r=".07" fill="#969696"/>
<path d="M235 114.2h9" fill="none" stroke="#969696" stroke-width=".19"/>
<circle cx="245.8" cy="114.2" r=".07" fill="#969696"/>
<path d="M245.9 104.2v10" fill="none" stroke="#969696" stroke-width=".19"/>
<circle cx="245.8" cy="104.2" r=".07" fill="#969696"/>
<path d="M245.9 104.2h9" fill="none" stroke="#969696" stroke-width=".19"/>
<circle cx="254.9" cy="104.2" r=".07" fill="#969696"/>
<path d="M254.9 104.2v10" fill="none" stroke="#969696" stroke-width=".19"/>
<circle cx="254.9" cy="114.2" r=".07" fill="#969696"/>
<path d="M245.9 114.2h9" fill="none" stroke="#969696" stroke-width=".19"/>
<circle cx="256.7" cy="114.2" r=".07" fill="#969696"/>
<path d="M256.7 104.2v10" fill="none" stroke="#969696" stroke-width=".19"/>
<circle cx="256.7" cy="104.2" r=".07" fill="#969696"/>
<path d="M256.7 104.2h9.1" fill="none" stroke="#969696" stroke-width=".19"/>
<circle cx="265.8" cy="104.2" r=".07" fill="#969696"/>
<path d="M265.8 104.2v10" fill="none" stroke="#969696" stroke-width=".19"/>
<circle cx="265.8" cy="114.2" r=".07" fill="#969696"/>
<path d="M256.7 114.2h9.1" fill="none" stroke="#969696" stroke-width=".19"/>
<circle cx="199.3" cy="114.2" r=".07" fill="#969696"/>
<path d="M199.3 104.2v10" fill="none" stroke="#969696" stroke-width=".19"/>
<circle cx="199.3" cy="104.2" r=".07" fill="#969696"/>
<path d="M199.3 104.2h9.1" fill="none" stroke="#969696" stroke-width=".19"/>
<circle cx="208.4" cy="104.2" r=".07" fill="#969696"/>
<path d="M208.4 104.2v10" fill="none" stroke="#969696" stroke-width=".19"/>
<circle cx="208.4" cy="114.2" r=".07" fill="#969696"/>
<path d="M199.3 114.2h9.1" fill="none" stroke="#969696" stroke-width=".19"/>
<circle cx="210.2" cy="114.2" r=".07" fill="#969696"/>
<path d="M210.2 104.2v10" fill="none" stroke="#969696" stroke-width=".19"/>
<circle cx="210.2" cy="104.2" r=".07" fill="#969696"/>
<path d="M210.2 104.2h9" fill="none" stroke="#969696" stroke-width=".19"/>
<circle cx="219.2" cy="104.2" r=".07" fill="#969696"/>
<path d="M219.2 104.2v10" fill="none" stroke="#969696" stroke-width=".19"/>
<circle cx="219.2" cy="114.2" r=".07" fill="#969696"/>
<path d="M210.2 114.2h9" fill="none" stroke="#969696" stroke-width=".19"/>
<circle cx="221.1" cy="114.2" r=".07" fill="#969696"/>
<path d="M221.1 104.2v10" fill="none" stroke="#969696" stroke-width=".19"/>
<circle cx="221.1" cy="104.2" r=".07" fill="#969696"/>
<path d="M221.1 104.2h9" fill="none" stroke="#969696" stroke-width=".19"/>
<circle cx="230.1" cy="104.2" r=".07" fill="#969696"/>
<path d="M230.1 104.2v10" fill="none" stroke="#969696" stroke-width=".19"/>
<circle cx="230.1" cy="114.2" r=".07" fill="#969696"/>
<path d="M221.1 114.2h9" fill="none" stroke="#969696" stroke-width=".19"/>
<circle cx="163.6" cy="114.2" r=".07" fill="#969696"/>
<path d="M163.6 104.2v10" fill="none" stroke="#969696" stroke-width=".19"/>
<circle cx="163.6" cy="104.2" r=".07" fill="#969696"/>
<path d="M163.6 104.2h9.1" fill="none" stroke="#969696" stroke-width=".19"/>
<circle cx="172.7" cy="104.2" r=".07" fill="#969696"/>
<path d="M172.7 104.2v10" fill="none" stroke="#969696" stroke-width=".19"/>
<circle cx="172.7" cy="114.2" r=".07" fill="#969696"/>
<path d="M163.6 114.2h9.1" fill="none" stroke="#969696" stroke-width=".19"/>
<circle cx="174.5" cy="114.2" r=".07" fill="#969696"/>
<path d="M174.5 104.2v10" fill="none" stroke="#969696" stroke-width=".19"/>
<circle cx="174.5" cy="104.2" r=".07" fill="#969696"/>
<path d="M174.5 104.2h9.1" fill="none" stroke="#969696" stroke-width=".19"/>
<circle cx="183.6" cy="104.2" r=".07" fill="#969696"/>
<path d="M183.6 104.2v10" fill="none" stroke="#969696" stroke-width=".19"/>
<circle cx="183.6" cy="114.2" r=".07" fill="#969696"/>
<path d="M174.5 114.2h9.1" fill="none" stroke="#969696" stroke-width=".19"/>
<circle cx="185.4" cy="114.2" r=".07" fill="#969696"/>
<path d="M185.4 104.2v10" fill="none" stroke="#969696" stroke-width=".19"/>
<circle cx="185.4" cy="104.2" r=".07" fill="#969696"/>
<path d="M185.4 104.2h9.1" fill="none" stroke="#969696" stroke-width=".19"/>
<circle cx="194.4" cy="104.2" r=".07" fill="#969696"/>
<path d="M194.5 104.2v10" fill="none" stroke="#969696" stroke-width=".19"/>
<circle cx="194.4" cy="114.2" r=".07" fill="#969696"/>
<path d="M185.4 114.2h9.1" fill="none" stroke="#969696" stroke-width=".19"/>
<circle cx="149.7" cy="114.2" r=".07" fill="#969696"/>
<path d="M149.7 104.2v10" fill="none" stroke="#969696" stroke-width=".19"/>
<circle cx="149.7" cy="104.2" r=".07" fill="#969696"/>
<path d="M149.7 104.2h9.1" fill="none" stroke="#969696" stroke-width=".19"/>
<circle cx="158.8" cy="104.2" r=".07" fill="#969696"/>
<path d="M158.8 104.2v10" fill="none" stroke="#969696" stroke-width=".19"/>
<circle cx="158.8" cy="114.2" r=".07" fill="#969696"/>
<path d="M149.7 114.2h9.1" fill="none" stroke="#969696" stroke-width=".19"/>
<circle cx="138.8" cy="114.2" r=".07" fill="#969696"/>
<path d="M138.8 104.2v10" fill="none" stroke="#969696" stroke-width=".19"/>
<circle cx="138.8" cy="104.2" r=".07" fill="#969696"/>
<path d="M138.8 104.2h9.1" fill="none" stroke="#969696" stroke-width=".19"/>
<circle cx="147.9" cy="104.2" r=".07" fill="#969696"/>
<path d="M147.9 104.2v10" fill="none" stroke="#969696" stroke-width=".19"/>
<circle cx="147.9" cy="114.2" r=".07" fill="#969696"/>
<path d="M138.8 114.2h9.1" fill="none" stroke="#969696" stroke-width=".19"/>
<circle cx="127.9" cy="114.2" r=".07" fill="#969696"/>
<path d="M128 104.2v10" fill="none" stroke="#969696" stroke-width=".19"/>
<circle cx="127.9" cy="104.2" r=".07" fill="#969696"/>
<path d="M128 104.2h9" fill="none" stroke="#969696" stroke-width=".19"/>
<circle cx="137" cy="104.2" r=".07" fill="#969696"/>
<path d="M137 104.2v10" fill="none" stroke="#969696" stroke-width=".19"/>
<circle cx="137" cy="114.2" r=".07" fill="#969696"/>
<path d="M128 114.2h9" fill="none" stroke="#969696" stroke-width=".19"/>
<circle cx="76.1" cy="112.5" r=".07" fill="#969696"/>
<path d="M71.7 112.5h4.4" fill="none" stroke="#969696" stroke-width=".19"/>
<circle cx="71.7" cy="112.5" r=".07" fill="#969696"/>
<path d="M71.7 97.4v15.1" fill="none" stroke="#969696" stroke-width=".19"/>
<circle cx="71.7" cy="97.4" r=".07" fill="#969696"/>
<path d="M71.7 97.4h4.4" fill="none" stroke="#969696" stroke-width=".19"/>
<circle cx="76.1" cy="97.4" r=".07" fill="#969696"/>
<path d="M76.1 97.4v15.1" fill="none" stroke="#969696" stroke-width=".19"/>
<circle cx="81.3" cy="112.5" r=".07" fill="#969696"/>
<path d="M77 112.5h4.3" fill="none" stroke="#969696" stroke-width=".19"/>
<circle cx="77" cy="112.5" r=".07" fill="#969696"/>
<path d="M77 97.4v15.1" fill="none" stroke="#969696" stroke-width=".19"/>
<circle cx="77" cy="97.4" r=".07" fill="#969696"/>
<path d="M77 97.4h4.3" fill="none" stroke="#969696" stroke-width=".19"/>
<circle cx="81.3" cy="97.4" r=".07" fill="#969696"/>
<path d="M81.3 97.4v15.1" fill="none" stroke="#969696" stroke-width=".19"/>
<circle cx="86.6" cy="112.5" r=".07" fill="#969696"/>
<path d="M82.2 112.5h4.4" fill="none" stroke="#969696" stroke-width=".19"/>
<circle cx="82.2" cy="112.5" r=".07" fill="#969696"/>
<path d="M82.2 97.4v15.1" fill="none" stroke="#969696" stroke-width=".19"/>
<circle cx="82.2" cy="97.4" r=".07" fill="#969696"/>
<path d="M82.2 97.4h4.4" fill="none" stroke="#969696" stroke-width=".19"/>
<circle cx="86.6" cy="97.4" r=".07" fill="#969696"/>
<path d="M86.6 97.4v15.1" fill="none" stroke="#969696" stroke-width=".19"/>
<circle cx="91.8" cy="112.5" r=".07" fill="#969696"/>
<path d="M87.5 112.5h4.3" fill="none" stroke="#969696" stroke-width=".19"/>
<circle cx="87.5" cy="112.5" r=".07" fill="#969696"/>
<path d="M87.5 97.4v15.1" fill="none" stroke="#969696" stroke-width=".19"/>
<circle cx="87.5" cy="97.4" r=".07" fill="#969696"/>
<path d="M87.5 97.4h4.3" fill="none" stroke="#969696" stroke-width=".19"/>
<circle cx="91.8" cy="97.4" r=".07" fill="#969696"/>
<path d="M91.8 97.4v15.1M126.1 96.5a1.84 1.84 0 0 0 1.9 1.8" fill="none" stroke="#969696" stroke-width=".19"/>
<circle cx="126.1" cy="96.5" r=".07" fill="#969696"/>
<path d="M126.1 96.5a1.81 1.81 0 0 1 1.9-1.8h137.8a1.84 1.84 0 0 1 1.8 1.8" fill="none" stroke="#969696" stroke-width=".19"/>
<circle cx="267.6" cy="96.5" r=".07" fill="#969696"/>
<g fill="none" stroke="#969696" stroke-width=".19">
<path d="M5 93.9a1.64 1.64 0 0 1 1.2-.5h2.4a1.96 1.96 0 0 1 1.9 2 1.96 1.96 0 0 1-1.9 1.9h-2.4a1.98 1.98 0 0 1-1.7-1.3 1.98 1.98 0 0 1 .5-2.1zM267.6 96.5a1.88 1.88 0 0 1-1.8 1.8h-137.8M287.1 93.9a1.72 1.72 0 0 1 1.3-.5h2.4a1.96 1.96 0 0 1 1.8 2 1.96 1.96 0 0 1-1.8 1.9h-2.4a1.98 1.98 0 0 1-1.8-1.3 1.98 1.98 0 0 1 .5-2.1zM5 113.1a1.86 1.86 0 0 1 1.2-.5h2.4a1.97 1.97 0 0 1 1.9 2 1.97 1.97 0 0 1-1.9 1.9h-2.4a1.99 1.99 0 0 1-1.7-1.3 1.99 1.99 0 0 1 .5-2.1zM287.1 113.1a1.97 1.97 0 0 1 1.3-.5h2.4a1.98 1.98 0 0 1 1.8 2 1.98 1.98 0 0 1-1.8 1.9h-2.4a1.99 1.99 0 0 1-1.8-1.3 1.99 1.99 0 0 1 .5-2.1z"/>
<circle cx="56" cy="97.7" r=".9"/>
<circle cx="60.8" cy="97.7" r=".91"/>
<circle cx="65.7" cy="97.7" r=".6"/>
<circle cx="47.5" cy="105" r="1.81"/>
<circle cx="47.5" cy="105" r=".94"/>
<circle cx="56" cy="102.5" r=".91"/>
<circle cx="56" cy="112.2" r=".91"/>
<circle cx="56" cy="107.4" r=".9"/>
<circle cx="60.8" cy="102.5" r=".91"/>
<circle cx="60.8" cy="107.4" r=".91"/>
<circle cx="60.8" cy="112.2" r=".9"/>
<circle cx="65.7" cy="107.4" r=".61"/>
<circle cx="65.7" cy="102.5" r=".6"/>
<circle cx="65.7" cy="112.2" r=".6"/>
<circle cx="101.3" cy="105" r=".93"/>
<circle cx="101.3" cy="105" r="1.82"/>
<circle cx="125.5" cy="105" r="1.81"/>
<circle cx="125.5" cy="105" r=".94"/>
<circle cx="161.2" cy="105" r=".93"/>
<circle cx="161.2" cy="105" r="1.82"/>
<circle cx="196.9" cy="105" r="1.81"/>
<circle cx="196.9" cy="105" r=".94"/>
<circle cx="232.6" cy="105" r=".93"/>
<circle cx="232.6" cy="105" r="1.82"/>
<circle cx="268.2" cy="105" r="1.81"/>
<circle cx="268.2" cy="105" r=".94"/>
</g>
<path d="M25.8 92.6h245.5v24.7h-245.5zM43.3 93.5h81.6v6h145.1v16.9h-226.7z" fill="none" stroke="#ff9696" stroke-width=".19"/>
<g fill="none" stroke="#ff9696" stroke-width=".14">
<path d="M5.7 95.4h3.5M7.4 93.6v3.5M19.3 98.9h6.2M22.4 95.8v6.2M54.2 97.7h3.6M56 95.9v3.6M59 97.7h3.6M60.8 95.9v3.6M64.5 97.7h2.4M65.7 96.5v2.4M195.2 96.5h3.3M196.9 94.9v3.2"/>
<path d="M271.5 98.9h6.2M274.6 95.8v6.2M287.8 95.4h3.5M289.6 93.6v3.5M5.7 114.6h3.5M7.4 112.8v3.5M19.3 111h6.2M22.4 107.9v6.2M31.5 105h6.2M34.6 101.8v6.3M44.5 112.2h3.6M45.7 105h3.7"/>
<path d="M46.3 110.4v3.6M47.5 103.1v3.7M54.2 112.2h3.6M54.2 102.5h3.6M54.2 107.4h3.6M56 100.7v3.7M56 105.6v3.6M56 110.4v3.6M59 112.2h3.6M59 102.5h3.6M59 107.4h3.6M60.8 100.7v3.7"/>
<path d="M60.8 105.6v3.6M60.8 110.4v3.6M64.5 112.2h2.4M64.5 102.5h2.4M64.5 107.4h2.4M65.7 101.3v2.4M65.7 106.2v2.4M65.7 111v2.4M71.9 105h3.9M73.9 103v3.9M77.2 105h3.9M79.1 103v3.9"/>
<path d="M82.4 105h4M84.4 103v3.9M87.7 105h3.9M89.7 103v3.9M99.5 105h3.7M101.3 103.1v3.7M123.7 105h3.7M125.5 103.1v3.7M128.4 109.2h8.2M132.5 105.1v8.2M139.3 109.2h8.1M143.4 105.1v8.2"/>
<path d="M150.2 109.2h8.1M154.2 105.1v8.2M159.3 105h3.8M161.2 103.1v3.7M164.1 109.2h8.1M168.1 105.1v8.2M175 109.2h8.1M179 105.1v8.2M185.8 109.2h8.2M189.9 105.1v8.2M195 105h3.8M196.9 103.1v3.7"/>
<path d="M199.7 109.2h8.2M203.8 105.1v8.2M210.6 109.2h8.2M214.7 105.1v8.2M221.5 109.2h8.2M225.6 105.1v8.2M230.7 105h3.7M232.6 103.1v3.7M235.4 109.2h8.2M239.5 105.1v8.2M246.3 109.2h8.2M250.4 105.1v8.2"/>
<path d="M257.2 109.2h8.1M261.3 105.1v8.2M266.4 105h3.7M268.2 103.1v3.7M271.5 111h6.2M274.6 107.9v6.2M287.8 114.6h3.5M289.6 112.8v3.5"/>
</g>
<g font-size="2.6">
<text x="53.8" y="95.4">Pow Act Res</text>
<text x="52.4" y="98.6">1</text>
<text x="142.8" y="101.8">1</text>
<text x="178.4" y="101.8">2</text>
<text x="214.1" y="101.8">3</text>
<text x="249.8" y="101.8">4</text>
<text x="52.4" y="103.4">2</text>
<text x="44.4" y="110.6">+5V</text>
<text x="52.4" y="113.1">4</text>
<text x="52.4" y="108.3">3</text>
</g>
<g font-size=".8" fill="#ff9696">
<text x="7.4" y="95.4">Ausbruch</text>
<text x="289.6" y="95.4">Ausbruch</text>
<text x="7.4" y="96.1">Front</text>
<text x="22.4" y="98.9">M5-SenkBohrung (B)</text>
<text x="196.9" y="97.2">Front</text>
<text x="196.9" y="96.5">Ausbruch</text>
<text x="274.6" y="98.9">M5-SenkBohrung (B)</text>
<text x="289.6" y="96.1">Front</text>
<text x="34.6" y="105.7">Front</text>
<text x="34.6" y="105">Ausbruch</text>
<text x="47.5" y="105">M3-SenkBohrung (A)</text>
<text x="73.9" y="105.7">Front</text>
<text x="73.9" y="105">Ausbruch</text>
<text x="79.1" y="105.7">Front</text>
<text x="79.1" y="105">Ausbruch</text>
<text x="84.4" y="105.7">Front</text>
<text x="84.4" y="105">Ausbruch</text>
<text x="89.7" y="105.7">Front</text>
<text x="89.7" y="105">Ausbruch</text>
<text x="101.3" y="105">M3-SenkBohrung (A)</text>
<text x="125.5" y="105">M3-SenkBohrung (A)</text>
<text x="161.2" y="105">M3-SenkBohrung (A)</text>
<text x="196.9" y="105">M3-SenkBohrung (A)</text>
<text x="232.6" y="105">M3-SenkBohrung (A)</text>
<text x="268.2" y="105">M3-SenkBohrung (A)</text>
<text x="22.4" y="111">M5-SenkBohrung (B)</text>
<text x="132.5" y="109.9">Front</text>
<text x="132.5" y="109.2">Ausbruch</text>
<text x="143.4" y="109.9">Front</text>
<text x="143.4" y="109.2">Ausbruch</text>
<text x="154.2" y="109.9">Front</text>
<text x="154.2" y="109.2">Ausbruch</text>
<text x="168.1" y="109.9">Front</text>
<text x="168.1" y="109.2">Ausbruch</text>
<text x="179" y="109.9">Front</text>
<text x="179" y="109.2">Ausbruch</text>
<text x="189.9" y="109.9">Front</text>
<text x="189.9" y="109.2">Ausbruch</text>
<text x="203.8" y="109.9">Front</text>
<text x="203.8" y="109.2">Ausbruch</text>
<text x="214.7" y="109.9">Front</text>
<text x="214.7" y="109.2">Ausbruch</text>
<text x="225.6" y="109.9">Front</text>
<text x="225.6" y="109.2">Ausbruch</text>
<text x="239.5" y="109.9">Front</text>
<text x="239.5" y="109.2">Ausbruch</text>
<text x="250.4" y="109.9">Front</text>
<text x="250.4" y="109.2">Ausbruch</text>
<text x="261.3" y="109.9">Front</text>
<text x="261.3" y="109.2">Ausbruch</text>
<text x="274.6" y="111">M5-SenkBohrung (B)</text>
<text x="7.4" y="115.3">Front</text>
<text x="7.4" y="114.6">Ausbruch</text>
<text x="289.6" y="115.3">Front</text>
<text x="289.6" y="114.6">Ausbruch</text>
</g>
</svg>
